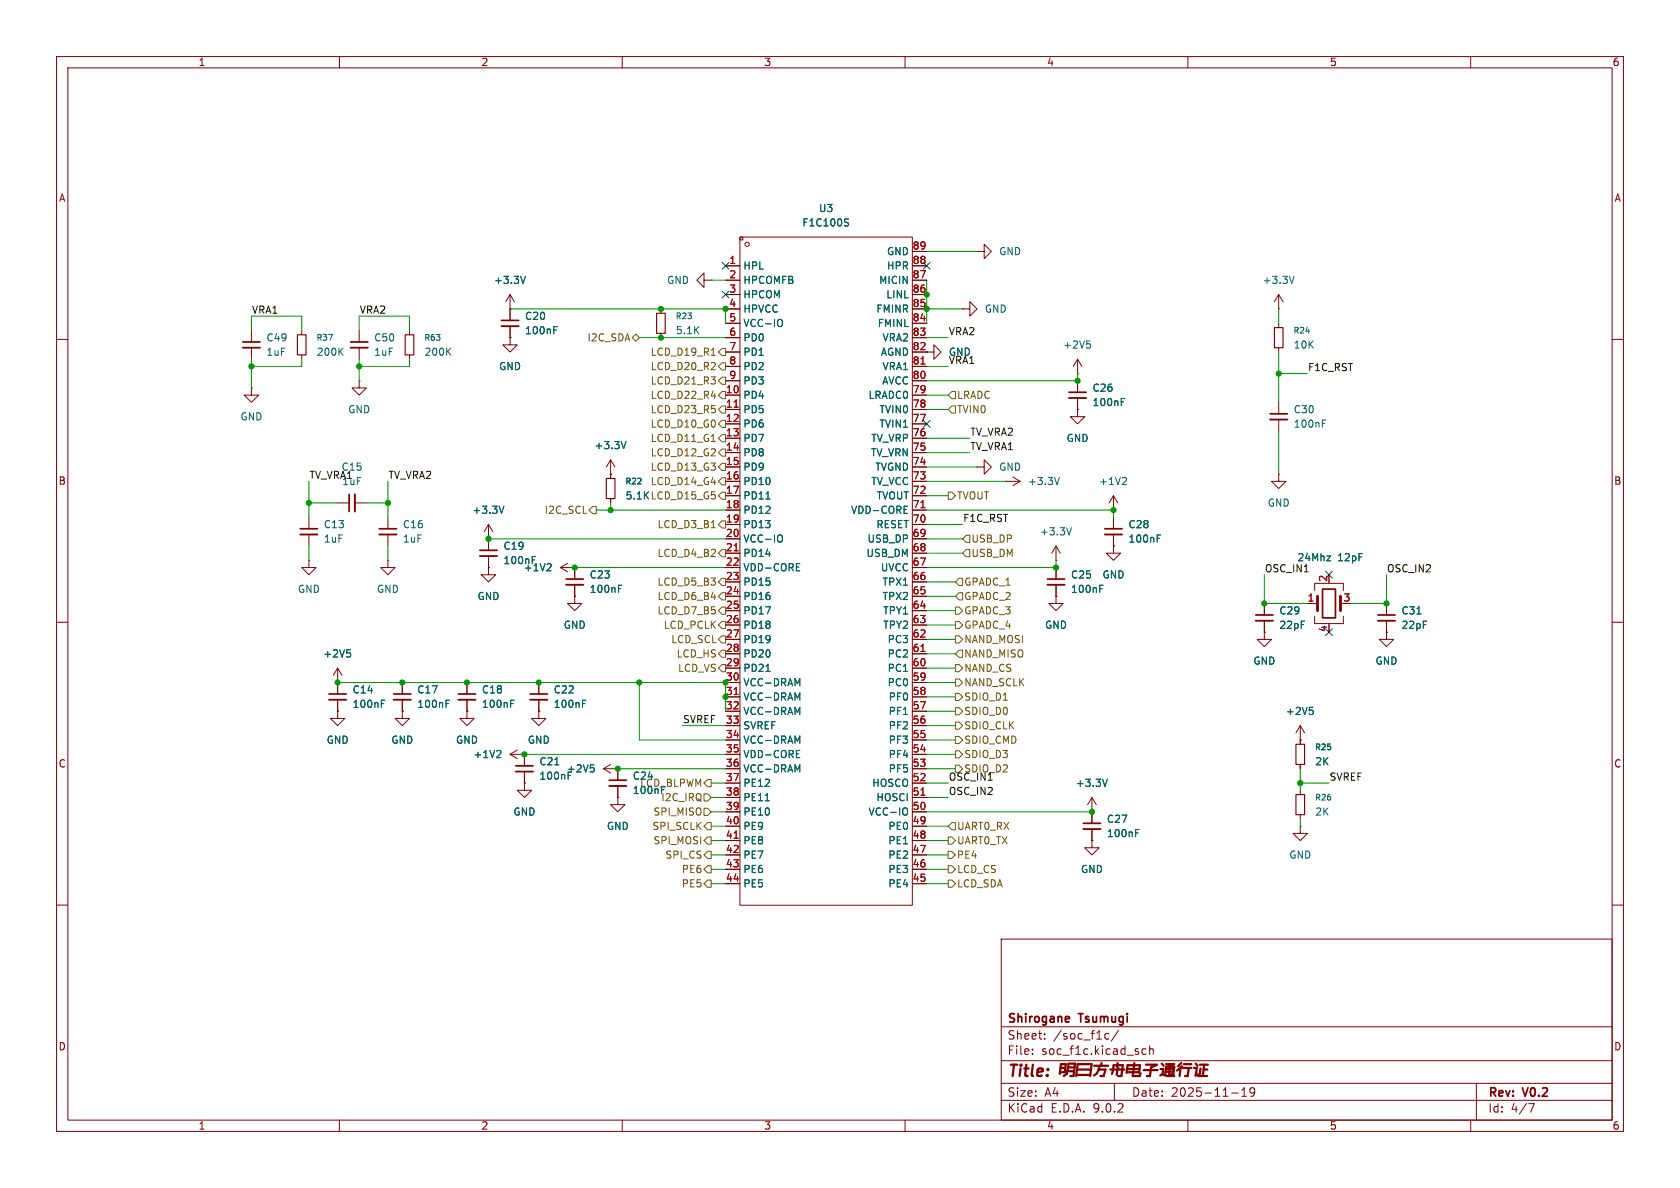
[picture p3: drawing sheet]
<svg xmlns="http://www.w3.org/2000/svg" width="297mm" height="210mm" viewBox="0 0 297 210" stroke-linecap="round" stroke-linejoin="round" font-family="sans-serif">
<g fill="none" stroke="#840000" stroke-width=".18">
<path d="M10 10h277v190h-277zM12 12h273v186h-273zM60 10v2M110 10v2M160 10v2M210 10v2M260 10v2M44.4 58.4v2.1M53.3 58.4v.8M90.2 59.7v1.3h1.2l-1.2 1.2-1.3-1.2h1.3M90.2 59.7h.1M90.2 54.6h.1"/>
<path d="M90.2 52.1v4.5M90.2 57.7v2M90.2 52.1l-.8 1.2M90.2 52.1l.7 1.2M116.8 54.6v.8M116.8 58.9v.8M170.2 54.6h1.2v-1.3l1.3 1.3-1.3 1.3v-1.3M170.2 54.6h.1M172.7 44.5h1.3v-1.3l1.3 1.3-1.3 1.2v-1.2M172.7 44.5h.1M226.1 54.6h.1M226.1 52.1v2.5"/>
<path d="M226.1 57.2v.7M226.1 52.1l-.8 1.2M226.1 52.1l.7 1.2M10 60h2M44.4 68.6v1.3h1.3l-1.3 1.2-1.2-1.2h1.2M44.4 68.6h.1M44.4 61.5v2M53.3 62.7v.8M63.5 67.3v1.3h1.3l-1.3 1.3-1.3-1.3h1.3M63.5 67.3h.1M163.8 62.2h1.3v-1.2l1.3 1.2-1.3 1.3v-1.3M163.8 62.2h.1"/>
<path d="M190.5 66h.1M190.5 63.5l.8 1.3M190.5 63.5l-.8 1.3M190.5 63.5v2.5M190.5 67.3v2M190.5 70.4v2M226.1 61.5v.7M285 60h2M59.7 88.9h2M62.7 88.9h2.1M68.6 99.1v1.2h1.2l-1.2 1.3-1.3-1.3h1.3M68.6 99.1h.1"/>
<path d="M107.9 83.8h.1M107.9 81.3l-.7 1.3M107.9 81.3l.8 1.3M107.9 81.3v2.5M172.7 82.6h1.3v-1.3l1.3 1.3-1.3 1.2v-1.2M172.7 82.6h.1M10 110h2M245.1 111.8v1.2h1.3l-1.3 1.3-1.3-1.3h1.3M245.1 111.8h.1M285 110h2M229.9 130.8h.1M229.9 128.3l-.8 1.2"/>
<path d="M229.9 128.3l.7 1.2M229.9 128.3v3.3M229.9 135.1v.8M229.9 139.7v.8M229.9 144v.8M10 160h2M177 166h108v32h-108zM285 160h2M60 198v2M110 198v2M160 198v2M177 194.5h108"/>
<path d="M177 191.5h108M177 187.5h108M177 181.5h108M182.5 186.3v.1M182.5 185.5v.1M184.7 183.6v.1M184.7 182.8v.1M195.3 183.4l.3 .3 .4-.1M196 182.8l-.4-.1-.3 .3M197 191.5v3M197.7 182.1l-1.2 2M202.6 185.5l-.4-.1-.3 .3v.4l.1 .2h.6"/>
<path d="M203.2 185.5l.3-.1 .3 .1 .1 .9M203.2 184.9v1.5M210 198v2M217.7 193.2h1.2M219.5 193.8h.9M219.5 192.7l.5-.4v1.5M221.8 192.9l-.3 .3h-.3l-.2-.3 .1-.5 .4-.1 .2 .1a.99 .99 0 0 1-.3 1.4h-.3M260 198v2M261 191.5v6.5M270.2 195.1h1l-.6 1.5"/>
</g>
<g fill="none" stroke="#840000" stroke-width=".4">
<path d="M187.4 189.5h.8l.2-1.4h-.8l-.3 1.7M187.5 188.8h.8M188.6 189.4h1.3M188.8 188.7h1.2M188.9 188.1l-.3 1.7-.5 .4M188.9 188h1.2l-.3 2.2h-.6M190.3 190.2l.2-2.1h2.5l-.3 2.1M190.3 190h2.5M190.4 189.1h2.5M193.4 188.4h2.5M194.2 189.1h1.2l-.3 1.1h-.6M194.4 188.4l-.5 1.3-.5 .4"/>
<path d="M194.7 187.9v.5M196.3 189.1h2.5M196.6 189.8l.3-1.5h1.6l-.2 1.9h-.6M197.4 188.5l.4 .4M197.5 189.3l-.1 .7M197.6 187.9l-.1 .4M199.2 189.6l.1-1.3h2.2l-.1 1.3M199.2 189.5h2.2M199.3 189h2.2M200.5 187.9l-.2 2.3h1.2l.1-.5M202.2 189.2h2.5M202.6 188.2h1.9l-1 .5-.2 1.5h-.6"/>
<path d="M205.2 189h.4l-.1 .8-.4 .3M205.4 188l.3 .4M205.4 189.9l.9 .3h1.3M206 189.9l.2-1.3h1.4l-.2 1.3h-.4M206.1 189.4h1.3M206.1 189h1.4M206.1 188.1h1.5l-.7 .3M206.5 188.3l.7 .3M206.8 188.6l-.1 1.3M208.7 188.8l-.2 1.4M208.8 187.9l-.5 .6M208.9 188.5l-.8 .8"/>
<path d="M209.1 188.8h1.5M209.3 188.1h1.3M210.1 188.9l-.1 1.3h-.5M211.1 188.8h.5l-.2 1.3M211.4 188l.3 .4M211.8 190.2h1.6M211.8 189.9l-.5 .2M212.1 188.2h1.5M212.2 188.9l-.1 1.3M212.8 189.1h.6M212.9 188.2l-.3 2"/>
</g>
<path d="M88.6 56.6h3.1M42.9 60.5h3.1M189 69.3h3M61.7 87.4v3M188.8 179.7l.3 .3-.8 .2M189 180.6l-.2 .1" fill="none" stroke="#840000" stroke-width=".3"/>
<g fill="none" stroke="#006464" stroke-width=".18">
<path d="M92.9 48.8l-.4 1.3M97.9 58.3h.4M97.9 57.7h.6M228.8 48.8l-.4 1.3M60.1 62.1l.5 .7M60.6 61.5l-.7 .8M110.7 78l-.5 1.3M192.1 60.3h.6M192.6 60.8l.2 .2v.3l-.2 .2M198.2 71h.5M198.2 70.4h.6M231.5 125h.6"/>
<path d="M231.9 125.5l.3 .3v.3l-.3 .2"/>
</g>
<path d="M52.6 59.2h1.5v3.5h-1.5zM116.1 55.4h1.5v3.5h-1.5zM225.3 57.9h1.5v3.6h-1.5zM229.1 131.6h1.5v3.5h-1.5zM229.1 140.5h1.5v3.5h-1.5z" fill="none" stroke="#840000" stroke-width=".2"/>
<path d="M88.6 57.7h3.1M42.9 61.5h3.1M189 70.4h3M62.7 87.4v3" fill="none" stroke="#840000" stroke-width=".33"/>
<path d="M130.8 41.9h.5v.5h-.5z" fill="#ffffc2"/>
<g fill="none" stroke="#840000" stroke-width=".18">
<path d="M63.5 58.4v2.1M72.4 58.4v.8M90.2 59.7h.1M90.2 54.6h.1M90.2 54.6v2M90.2 57.7v2M124.5 49.5v-1.2l-1.3 1.2 1.3 1.3v-1.3h1.2M125.7 49.5h.1M128.3 47h2.5M128.3 49.5h2.5M128.3 52.1h2.5M128.3 54.6h2.5"/>
<path d="M128.3 57.2h2.5M128.3 59.7h2.5M130.8 41.9h.5v.5h-.5zM130.8 41.9h30.5v118.1h-30.5zM161.3 47h2.5M161.3 49.5h2.5M161.3 52.1h2.5M161.3 54.6h2.5M161.3 57.2h2.5M161.3 59.7h2.5M161.3 44.5h2.5M63.5 61.5v2"/>
<path d="M72.4 62.7v.8M128.3 62.2h2.5M128.3 64.8h2.5M128.3 67.3h2.5M128.3 69.9h2.5M128.3 72.4h2.5M128.3 74.9h2.5M128.3 77.5h2.5M161.3 62.2h2.5M161.3 64.8h2.5M161.3 67.3h2.5M161.3 69.9h2.5"/>
<path d="M161.3 72.4h2.5M161.3 74.9h2.5M161.3 77.5h2.5M163.8 62.2h.1M190.5 72.4v1.3h-1.3l1.3 1.2 1.3-1.2h-1.3M190.5 72.4h.1M190.5 67.3v2M190.5 70.4v2M226.1 71.1v2.1M226.1 74.2v2M54.6 99.1v1.2h1.3l-1.3 1.3-1.3-1.3h1.3M54.6 99.1h.1"/>
<path d="M54.6 91.4v2.1M54.6 94.5v2M68.6 91.4v2.1M68.6 94.5v2M86.4 95.3h.1M86.4 92.7v4.6M86.4 98.3v2M86.4 92.7l-.8 1.3M86.4 92.7l.7 1.3M100.3 99.6l-1.2 .7M107.9 83.8h.1M107.9 83.8v.8"/>
<path d="M107.9 88.1v.8M128.3 80h2.5M128.3 82.6h2.5M128.3 85.1h2.5M128.3 87.6h2.5M128.3 90.2h2.5M128.3 92.7h2.5M128.3 95.3h2.5M128.3 97.8h2.5M161.3 80h2.5M161.3 82.6h2.5M161.3 85.1h2.5"/>
<path d="M161.3 87.6h2.5M161.3 90.2h2.5M161.3 92.7h2.5M161.3 95.3h2.5M161.3 97.8h2.5M177.8 85.1h.1M177.8 85.1h2.5M179.1 84.3l1.2 .8M180.3 85.1l-1.2 .8M186.7 99.1h.1M186.7 96.5l-.8 1.3M186.7 96.5l.8 1.3"/>
<path d="M186.7 96.5v2.6M196.8 90.2h.1M196.8 96.5v1.3h1.3l-1.3 1.3-1.2-1.3h1.2M196.8 96.5h.1M196.8 87.6v2.6M196.8 91.4v2.1M196.8 94.5v2M196.8 87.6l-.7 1.3M196.8 87.6l.8 1.3M226.1 83.8v1.3h1.2l-1.2 1.3-1.3-1.3h1.3M226.1 83.8h.1M59.7 118.1v4.6"/>
<path d="M59.7 118.1l-.8 1.3M59.7 118.1l.8 1.3M86.4 100.3v1.3h1.2l-1.2 1.3-1.3-1.3h1.3M86.4 100.3h.1M99.1 100.3h2.5M99.1 100.3l1.2 .8M101.6 105.4v1.3h1.3l-1.3 1.3-1.3-1.3h1.3M101.6 105.4h.1M101.6 100.3h.1M101.6 100.3v2.1M101.6 103.4v2M128.3 100.3h2.5"/>
<path d="M128.3 102.9h2.5M128.3 105.4h2.5M128.3 108h2.5M128.3 110.5h2.5M128.3 113h2.5M128.3 115.6h2.5M128.3 118.1h2.5M161.3 100.3h2.5M161.3 102.9h2.5M161.3 105.4h2.5M161.3 108h2.5M161.3 110.5h2.5"/>
<path d="M161.3 113h2.5M161.3 115.6h2.5M161.3 118.1h2.5M186.7 105.4v1.3h1.3l-1.3 1.3-1.3-1.3h1.3M186.7 105.4h.1M186.7 100.3v2.1M186.7 103.4v2M223.5 111.8v1.2h1.3l-1.3 1.3-1.3-1.3h1.3M223.5 111.8h.1M223.5 106.7v2M223.5 109.7v2.1M231.1 106.7h1.8"/>
<path d="M232.4 104.4v-1.3h5.1v1.3M232.4 109v1.2h5.1v-1.2M234.9 110.2v.3M245.1 111.8h.1M245.1 106.7v2M245.1 109.7v2.1M59.7 125.7v1.3h1.3l-1.3 1.3-1.3-1.3h1.3M59.7 125.7h.1M59.7 120.7h.1M59.7 123.7v2M71.1 125.7v1.3h1.3l-1.3 1.3-1.3-1.3h1.3M71.1 125.7h.1"/>
<path d="M71.1 120.7v2M71.1 123.7v2M82.5 125.7v1.3h1.3l-1.3 1.3-1.2-1.3h1.2M82.5 125.7h.1M82.5 120.7v2M82.5 123.7v2M90.2 133.4h2.5M90.2 133.4l1.2 .7M91.4 132.6l-1.2 .8M92.7 133.4h.1M92.7 138.4v1.3h1.3l-1.3 1.3-1.3-1.3h1.3M92.7 138.4h.1"/>
<path d="M92.7 133.4v2M92.7 136.4v2M95.2 125.7v1.3h1.3l-1.3 1.3-1.2-1.3h1.2M95.2 125.7h.1M95.2 120.7v2M95.2 123.7v2M106.7 135.9h2.5M106.7 135.9l1.2 .8M107.9 135.1l-1.2 .8M109.2 135.9h.1M109.2 135.9v2M109.2 138.9v2.1"/>
<path d="M128.3 120.7h2.5M128.3 123.2h2.5M128.3 125.7h2.5M128.3 128.3h2.5M128.3 130.8h2.5M128.3 133.4h2.5M128.3 135.9h2.5M128.3 138.4h2.5M161.3 120.7h2.5M161.3 123.2h2.5M161.3 125.7h2.5M161.3 128.3h2.5"/>
<path d="M161.3 130.8h2.5M161.3 133.4h2.5M161.3 135.9h2.5M161.3 138.4h2.5M229.9 130.8h.1M229.9 130.8v.8M229.9 135.1v.8M109.2 141v1.2h1.3l-1.3 1.3-1.3-1.3h1.3M109.2 141h.1M128.3 141h2.5M128.3 143.5h2.5M128.3 146.1h2.5"/>
<path d="M128.3 148.6h2.5M128.3 151.1h2.5M128.3 153.7h2.5M128.3 156.2h2.5M161.3 141h2.5M161.3 143.5h2.5M161.3 146.1h2.5M161.3 148.6h2.5M161.3 151.1h2.5M161.3 153.7h2.5M161.3 156.2h2.5M193 148.6v1.3h1.3l-1.3 1.2-1.2-1.2h1.2"/>
<path d="M193 148.6h.1M193 143.5h.1M193 141v4.5M193 146.6v2M193 141l-.7 1.2M193 141l.8 1.2M229.9 146.1v1.2h1.2l-1.2 1.3-1.3-1.3h1.3M229.9 146.1h.1"/>
<circle cx="132.1" cy="43.2" r=".38"/>
</g>
<g fill="none" stroke="#006464" stroke-width=".18">
<path d="M149.5 39.3l.4 .1 .1 .3-.2 .2h-.3M149.5 38.7h.5M92.9 48.8l-.4 1.3M97.9 58.3h.4M97.9 57.7h.6M138 56.5h.1a.81 .81 0 0 1-.1 1.2M79.2 62.1l.5 .7M79.7 61.5l-.7 .8M110.7 78l-.5 1.3M198.2 71h.5M198.2 70.4h.6M233.8 74.9h.4"/>
<path d="M233.8 74.2h.6M89.1 89.5l-.4 1.2M94.1 99h.4M94.1 98.4h.6M97.2 99.6l.2 .3v.3l-.7 .7h.7M135.4 88.2h.7M138 94.6h.1a.81 .81 0 0 1-.1 1.2M140.8 99.6h.6M159.8 90.7h.6M159.8 89.5h.6M187.3 84.4l-.4 1.3M189.4 93.3l-.4 1.3"/>
<path d="M198.9 84.4l.2 .2v.3l-.7 .8h.7M204.6 95.2h.4M204.6 94.6h.6M234.6 98.3h.6l-.6 .8h.6M61.3 114.9h.6M61.7 115.4l.3 .2v.3l-.3 .2M109.3 104.1h.5M109.3 103.5h.6M135.4 118.7h.7M140.8 100.9h.6M194.4 104.1h.4M194.4 103.5h.6"/>
<path d="M250.5 108.5h.7M67.4 124.4h.4M67.4 123.8h.6M78.9 124.4h.4M78.9 123.8h.6M88.3 132.7l.2 .2v.3l-.7 .7h.7M90.3 124.4h.4M90.3 123.8h.6M98.1 135.2h.7M103 124.4h.4M103 123.8h.6M104.4 135.2h.6"/>
<path d="M104.8 135.7l.3 .2v.3l-.3 .3M140.8 133.9h.6M140.8 132.7h.6M141 120.9l.4-.9v1.2M141 123.4l.4-.9v1.3M141 125.9l.4-.9v1.3M141 131l.4-.9v1.3M141 136.1l.4-.9v1.3M195.8 137.7l-.5 1.3M231.5 125h.6M231.9 125.5l.3 .3v.3l-.3 .2M135.3 141.5h.7"/>
<path d="M160.1 142.8l.2 .1a.81 .81 0 0 1-.2 1.2M200.8 147.2h.4M200.8 146.6h.6"/>
</g>
<path d="M129.8 72h.7M162.8 64.4h.7M129.8 97.4h.7M162.8 89.8h.7M162.8 115.2h.7M129.8 122.8h.7M129.8 148.2h.7M162.8 140.6h.7" fill="none" stroke="#a90000" stroke-width=".18"/>
<g fill="none" stroke="#840000" stroke-width=".3">
<path d="M62 60.5h3M224.5 73.2h3.1M53.1 93.5h3M67.1 93.5h3M84.8 97.3h3.1M195.3 93.5h3.1M100.1 102.4h3M185.2 102.4h3M222 108.7h3M233.8 104.1h2.3v5.1h-2.3zM243.6 108.7h3M58.2 122.7h3"/>
<path d="M69.6 122.7h3M81 122.7h3.1M91.2 135.4h3M93.7 122.7h3.1M107.7 137.9h3M191.5 145.5h3.1"/>
</g>
<g fill="none" stroke="#840000" stroke-width=".33">
<path d="M62 61.5h3M224.5 74.2h3.1M53.1 94.5h3M67.1 94.5h3M84.8 98.3h3.1M195.3 94.5h3.1M100.1 103.4h3M185.2 103.4h3M222 109.7h3M243.6 109.7h3M58.2 123.7h3M69.6 123.7h3"/>
<path d="M81 123.7h3.1M91.2 136.4h3M93.7 123.7h3.1M107.7 138.9h3M191.5 146.6h3.1"/>
</g>
<path d="M71.6 59.2h1.6v3.5h-1.6zM107.2 84.6h1.5v3.5h-1.5z" fill="none" stroke="#840000" stroke-width=".2"/>
<path d="M232.9 105.4v2.6M237 105.4v2.6" fill="none" stroke="#840000" stroke-width=".51"/>
<g fill="none" stroke="#725600" stroke-width=".18">
<path d="M111.8 59.7l.6-.6 .6 .6-.6 .6zM125.7 78h.8M125.7 70h.8M125.7 62.8h.8M127.6 79.4h.7v1.2h-.7l-.6-.6zM127.6 76.8h.7v1.3h-.7l-.6-.6zM127.6 74.3h.7v1.3h-.7l-.6-.7zM127.6 66.7h.7v1.2h-.7l-.6-.6zM127.6 69.2h.7v1.3h-.7l-.6-.6zM127.6 71.8h.7v1.2h-.7l-.6-.6zM127.6 64.1h.7v1.3h-.7l-.6-.6zM127.6 61.6h.7v1.3h-.7l-.6-.7z"/>
<path d="M168.3 71.8h.6v1.2h-.6l-.7-.6zM168.3 69.2h.6v1.3h-.6l-.7-.6zM104.8 89.5h.6v1.3h-.6l-.7-.6zM125.7 93.3h.8M127.6 92.1h.7v1.2h-.7l-.6-.6zM127.6 97.2h.7v1.2h-.7l-.6-.6zM127.6 81.9h.7v1.3h-.7l-.6-.6zM127.6 84.5h.7v1.2h-.7l-.6-.6zM127.6 87h.7v1.3h-.7l-.6-.7zM167.6 87h.7l.6 .6-.6 .7h-.7zM170.8 94.6h.6v1.3h-.6l-.6-.6zM170.8 97.2h.6v1.2h-.6l-.6-.6z"/>
<path d="M127.6 117.5h.7v1.2h-.7l-.6-.6zM127.6 109.9h.7v1.2h-.7l-.6-.6zM127.6 104.8h.7v1.2h-.7l-.6-.6zM127.6 107.3h.7v1.3h-.7l-.6-.6zM127.6 102.2h.7v1.3h-.7l-.6-.6zM127.6 114.9h.7v1.3h-.7l-.6-.6zM127.6 112.4h.7v1.3h-.7l-.6-.7zM168.9 112.4h.6l.7 .6-.7 .7h-.6zM168.9 107.3h.6l.7 .7-.7 .6h-.6zM168.9 109.9h.6l.7 .6-.7 .6h-.6zM168.9 117.5h.6l.7 .6-.7 .6h-.6zM169.5 104.8h.7v1.2h-.7l-.6-.6z"/>
<path d="M169.5 102.2h.7v1.3h-.7l-.6-.6zM169.5 114.9h.7v1.3h-.7l-.6-.6zM125.1 137.8h.6v1.3h-.6l-.6-.7zM168.9 125.1h.6l.7 .6-.7 .7h-.6zM168.9 130.2h.6l.7 .6-.7 .6h-.6zM168.9 135.3h.6l.7 .6-.7 .6h-.6zM168.9 132.7h.6l.7 .7-.7 .6h-.6zM168.9 120h.6l.7 .7-.7 .6h-.6zM168.9 122.6h.6l.7 .6-.7 .6h-.6zM168.9 127.6h.6l.7 .7-.7 .6h-.6zM124.5 142.9h.6l.6 .6-.6 .6h-.6zM124.5 140.3h.6l.6 .7-.6 .6h-.6z"/>
<path d="M125.1 155.6h.6v1.2h-.6l-.6-.6zM125.1 150.5h.6v1.3h-.6l-.6-.7zM125.1 153h.6v1.3h-.6l-.6-.6zM125.1 145.4h.6v1.3h-.6l-.6-.6zM125.1 148h.6v1.2h-.6l-.6-.6zM167.6 150.5h.6l.7 .6-.7 .7h-.6zM167.6 148h.7l.6 .6-.6 .6h-.7zM167.6 153h.7l.6 .7-.6 .6h-.7zM167.6 155.6h.7l.6 .6-.6 .6h-.7zM168.3 145.4h.6v1.3h-.6l-.7-.6z"/>
</g>
<g fill="none" stroke="#009600" stroke-width=".18">
<path d="M44.4 58.4v-2.5h8.9v2.5M63.5 58.4v-2.5h8.9v2.5M90.2 54.6h38.1v2.6M113 59.7h15.3M125.7 49.5h2.6M163.8 54.6h6.4M163.8 59.7h3.8M163.8 49.5v7.7M163.8 44.5h8.9M226.1 54.6v2.6M44.4 63.5v5.1M53.3 63.5v1.3h-8.9"/>
<path d="M63.5 63.5v3.8M72.4 63.5v1.3h-8.9M163.8 69.9h3.8M163.8 64.8h3.8M163.8 77.5h7.6M163.8 72.4h3.8M190.5 66v1.3h-26.7M226.1 62.2v8.9M226.1 76.2v7.6M226.1 66h5M54.6 85.1v6.3M54.6 96.5v2.6"/>
<path d="M54.6 88.9h5.1M64.8 88.9h3.8M68.6 85.1v6.3M68.6 96.5v2.6M86.4 95.3h41.9M105.4 90.2h22.9M107.9 88.9v1.3M163.8 95.3h6.4M163.8 90.2h33v1.2M163.8 87.6h3.8M163.8 92.7h6.4M163.8 80h7.6"/>
<path d="M163.8 82.6h8.9M163.8 97.8h6.4M163.8 85.1h14M186.7 99.1v1.2h-22.9M101.6 100.3h26.7M163.8 105.4h5.1M163.8 108h5.1M163.8 113h5.1M163.8 110.5h5.1M163.8 115.6h5.1M163.8 118.1h5.1M163.8 102.9h5.1"/>
<path d="M223.5 101.6v5.1h7.6M245.1 101.6v5.1h-6.3M59.7 120.7h68.6v5M92.7 133.4h35.6M109.2 135.9h19.1M113 120.7v10.1h15.3M120.6 128.3h7.7M125.7 138.4h2.6M163.8 120.7h5.1M163.8 138.4h3.8M163.8 130.8h5.1M163.8 133.4h5.1"/>
<path d="M163.8 128.3h5.1M163.8 135.9h5.1M163.8 125.7h5.1M163.8 123.2h5.1M229.9 135.9v3.8M229.9 138.4h5M125.7 143.5h2.6M125.7 141h2.6M125.7 156.2h2.6M125.7 153.7h2.6M125.7 151.1h2.6M125.7 146.1h2.6"/>
<path d="M125.7 148.6h2.6M163.8 143.5h29.2M163.8 141h3.8M163.8 156.2h3.8M163.8 153.7h3.8M163.8 151.1h3.8M163.8 146.1h3.8M163.8 148.6h3.8M229.9 144.8v1.3"/>
</g>
<path d="M127.7 46.4l1.2 1.2M127.7 51.5l1.2 1.2M128.9 46.4l-1.2 1.2M128.9 51.5l-1.2 1.2M163.2 46.4l1.2 1.2M164.4 46.4l-1.2 1.2M163.2 74.3l1.2 1.2M164.4 74.3l-1.2 1.2M234.3 111.2l1.3 1.2M234.3 101l1.3 1.2M235.6 111.2l-1.3 1.2M235.6 101l-1.3 1.2" fill="none" stroke="#000084" stroke-width=".18"/>
<g fill="#009600" stroke="#009600" stroke-width=".18">
<circle cx="63.5" cy="64.8" r=".46"/>
<circle cx="44.4" cy="64.8" r=".46"/>
<circle cx="54.6" cy="88.9" r=".46"/>
<circle cx="68.6" cy="88.9" r=".46"/>
<circle cx="71.1" cy="120.7" r=".46"/>
<circle cx="82.5" cy="120.7" r=".46"/>
<circle cx="59.7" cy="120.7" r=".46"/>
<circle cx="109.2" cy="135.9" r=".46"/>
<circle cx="92.7" cy="133.4" r=".46"/>
<circle cx="116.8" cy="54.6" r=".46"/>
<circle cx="116.8" cy="59.7" r=".46"/>
<circle cx="113" cy="120.7" r=".46"/>
<circle cx="101.6" cy="100.3" r=".46"/>
<circle cx="95.2" cy="120.7" r=".46"/>
<circle cx="107.9" cy="90.2" r=".46"/>
<circle cx="86.4" cy="95.3" r=".46"/>
<circle cx="190.5" cy="67.3" r=".46"/>
<circle cx="226.1" cy="66" r=".46"/>
<circle cx="196.8" cy="90.2" r=".46"/>
<circle cx="223.5" cy="106.7" r=".46"/>
<circle cx="186.7" cy="100.3" r=".46"/>
<circle cx="229.9" cy="138.4" r=".46"/>
<circle cx="193" cy="143.5" r=".46"/>
<circle cx="245.1" cy="106.7" r=".46"/>
<circle cx="128.3" cy="54.6" r=".46"/>
<circle cx="163.8" cy="54.6" r=".46"/>
<circle cx="163.8" cy="52.1" r=".46"/>
<circle cx="128.3" cy="120.7" r=".46"/>
<circle cx="128.3" cy="123.2" r=".46"/>
</g>
<text font-size="2.8" fill="#840000" x="178" y="190.9">Title:</text>
<g font-size="2.1" fill="#840000">
<text x="178" y="184">Sheet:</text>
<text x="178" y="181.2">Shirogane</text>
<text x="186.2" y="184">/soc_f1c/</text>
<text x="190.9" y="181.2">Tsumugi</text>
<text x="178" y="186.7">File:</text>
<text x="184.1" y="186.7">soc_f1c.kicad_sch</text>
<text x="178" y="196.9">KiCad</text>
<text x="178" y="194.1">Size:</text>
<text x="184.7" y="194.1">A4</text>
<text x="185.7" y="196.9">E.D.A.</text>
<text x="193.3" y="196.9">9.0.2</text>
<text x="200" y="194.1">Date:</text>
<text x="207" y="194.1">2025-11-19</text>
<text x="263" y="194.3">Rev:</text>
<text x="263" y="196.9">Id:</text>
<text x="267.1" y="196.9">4/7</text>
<text x="269.4" y="194.3">V0.2</text>
</g>
<g font-size="1.8" fill="#840000">
<text x="35" y="11.9">1</text>
<text x="85" y="11.9">2</text>
<text x="135" y="11.9">3</text>
<text x="185" y="11.9">4</text>
<text x="235" y="11.9">5</text>
<text x="285" y="11.9">6</text>
<text x="10.3" y="35.9">A</text>
<text x="285.3" y="35.9">A</text>
<text x="10.3" y="85.9">B</text>
<text x="285.3" y="85.9">B</text>
<text x="10.3" y="135.9">C</text>
<text x="285.3" y="135.9">C</text>
<text x="10.3" y="185.9">D</text>
<text x="285.3" y="185.9">D</text>
<text x="35" y="199.9">1</text>
<text x="85" y="199.9">2</text>
<text x="135" y="199.9">3</text>
<text x="185" y="199.9">4</text>
<text x="235" y="199.9">5</text>
<text x="285" y="199.9">6</text>
</g>
<g font-size="1.8" fill="#006464">
<text x="141.7" y="40.2">F1C100S</text>
<text x="144.7" y="37.7">U3</text>
<text x="131.3" y="47.9">HPL</text>
<text x="156.7" y="45.3">GND</text>
<text x="156.7" y="47.9">HPR</text>
<text x="176.5" y="45.3">GND</text>
<text x="87.2" y="50.4">+3.3V</text>
<text x="117.8" y="50.4">GND</text>
<text x="131.3" y="50.4">HPCOMFB</text>
<text x="131.3" y="52.9">HPCOM</text>
<text x="155.3" y="50.4">MICIN</text>
<text x="156.6" y="52.9">LINL</text>
<text x="223.1" y="50.4">+3.3V</text>
<text x="92.7" y="59.3">100nF</text>
<text x="92.7" y="56.7">C20</text>
<text x="119.4" y="59.3">5.1K</text>
<text x="131.3" y="55.5">HPVCC</text>
<text x="131.3" y="58">VCC-IO</text>
<text x="154.8" y="55.5">FMINR</text>
<text x="155.1" y="58">FMINL</text>
<text x="174" y="55.5">GND</text>
<text x="47" y="63.1">1uF</text>
<text x="47" y="60.6">C49</text>
<text x="55.9" y="63.1">200K</text>
<text x="66" y="63.1">1uF</text>
<text x="66" y="60.6">C50</text>
<text x="74.9" y="63.1">200K</text>
<text x="88.1" y="65.6">GND</text>
<text x="131.3" y="60.6">PD0</text>
<text x="131.3" y="63.1">PD1</text>
<text x="131.3" y="65.6">PD2</text>
<text x="155.6" y="63.1">AGND</text>
<text x="155.9" y="60.6">VRA2</text>
<text x="155.9" y="65.6">VRA1</text>
<text x="167.6" y="63.1">GND</text>
<text x="187.9" y="61.8">+2V5</text>
<text x="228.6" y="61.8">10K</text>
<text x="131.3" y="68.2">PD3</text>
<text x="131.3" y="70.7">PD4</text>
<text x="153.4" y="70.7">LRADC0</text>
<text x="155.9" y="68.2">AVCC</text>
<text x="193" y="72">100nF</text>
<text x="193" y="69.4">C26</text>
<text x="42.4" y="74.5">GND</text>
<text x="61.5" y="73.3">GND</text>
<text x="131.3" y="73.3">PD5</text>
<text x="131.3" y="75.8">PD6</text>
<text x="155.4" y="73.3">TVIN0</text>
<text x="155.4" y="75.8">TVIN1</text>
<text x="228.6" y="75.8">100nF</text>
<text x="228.6" y="73.3">C30</text>
<text x="105" y="79.6">+3.3V</text>
<text x="131.3" y="78.3">PD7</text>
<text x="131.3" y="80.9">PD8</text>
<text x="131.3" y="83.4">PD9</text>
<text x="153.9" y="80.9">TV_VRN</text>
<text x="153.9" y="78.3">TV_VRP</text>
<text x="154.7" y="83.4">TVGND</text>
<text x="176.5" y="83.4">GND</text>
<text x="188.5" y="78.3">GND</text>
<text x="110.5" y="88.5">5.1K</text>
<text x="131.3" y="86">PD10</text>
<text x="131.3" y="88.5">PD11</text>
<text x="153.9" y="86">TV_VCC</text>
<text x="154.9" y="88.5">TVOUT</text>
<text x="181.6" y="86">+3.3V</text>
<text x="194.2" y="86">+1V2</text>
<text x="224" y="89.8">GND</text>
<text x="57.2" y="93.6">C13</text>
<text x="71.1" y="93.6">C16</text>
<text x="83.4" y="91">+3.3V</text>
<text x="131.3" y="91">PD12</text>
<text x="131.3" y="93.6">PD13</text>
<text x="150.4" y="91">VDD-CORE</text>
<text x="154.8" y="93.6">RESET</text>
<text x="183.7" y="94.8">+3.3V</text>
<text x="199.4" y="93.6">C28</text>
<text x="57.2" y="96.1">1uF</text>
<text x="71.1" y="96.1">1uF</text>
<text x="88.9" y="99.9">100nF</text>
<text x="88.9" y="97.4">C19</text>
<text x="92.5" y="101.2">+1V2</text>
<text x="131.3" y="96.1">VCC-IO</text>
<text x="131.3" y="98.7">PD14</text>
<text x="131.3" y="101.2">VDD-CORE</text>
<text x="153.1" y="98.7">USB_DM</text>
<text x="153.3" y="96.1">USB_DP</text>
<text x="155.6" y="101.2">UVCC</text>
<text x="199.4" y="96.1">100nF</text>
<text x="229.3" y="99.4">24Mhz</text>
<text x="236.5" y="99.4">12pF</text>
<text x="52.6" y="105">GND</text>
<text x="66.5" y="105">GND</text>
<text x="84.3" y="106.3">GND</text>
<text x="104.1" y="105">100nF</text>
<text x="104.1" y="102.5">C23</text>
<text x="131.3" y="103.7">PD15</text>
<text x="131.3" y="106.3">PD16</text>
<text x="155.9" y="103.7">TPX1</text>
<text x="155.9" y="106.3">TPX2</text>
<text x="189.2" y="105">100nF</text>
<text x="189.2" y="102.5">C25</text>
<text x="194.8" y="102.5">GND</text>
<text x="99.6" y="111.4">GND</text>
<text x="131.3" y="108.8">PD17</text>
<text x="131.3" y="111.4">PD18</text>
<text x="131.3" y="113.9">PD19</text>
<text x="156" y="108.8">TPY1</text>
<text x="156" y="111.4">TPY2</text>
<text x="156.8" y="113.9">PC3</text>
<text x="184.7" y="111.4">GND</text>
<text x="226.1" y="108.8">C29</text>
<text x="226.1" y="111.4">22pF</text>
<text x="247.7" y="108.8">C31</text>
<text x="247.7" y="111.4">22pF</text>
<text x="57" y="116.4">+2V5</text>
<text x="131.3" y="116.4">PD20</text>
<text x="131.3" y="119">PD21</text>
<text x="156.8" y="116.4">PC2</text>
<text x="156.8" y="119">PC1</text>
<text x="221.5" y="117.7">GND</text>
<text x="243.1" y="117.7">GND</text>
<text x="62.2" y="125.3">100nF</text>
<text x="62.2" y="122.8">C14</text>
<text x="73.7" y="125.3">100nF</text>
<text x="73.7" y="122.8">C17</text>
<text x="85.1" y="125.3">100nF</text>
<text x="85.1" y="122.8">C18</text>
<text x="97.8" y="125.3">100nF</text>
<text x="97.8" y="122.8">C22</text>
<text x="131.3" y="121.5">VCC-DRAM</text>
<text x="131.3" y="124.1">VCC-DRAM</text>
<text x="156.8" y="121.5">PC0</text>
<text x="157" y="124.1">PF0</text>
<text x="57.7" y="131.7">GND</text>
<text x="69.1" y="131.7">GND</text>
<text x="80.5" y="131.7">GND</text>
<text x="93.2" y="131.7">GND</text>
<text x="131.3" y="126.6">VCC-DRAM</text>
<text x="131.3" y="129.1">SVREF</text>
<text x="131.3" y="131.7">VCC-DRAM</text>
<text x="157" y="126.6">PF1</text>
<text x="157" y="129.1">PF2</text>
<text x="157" y="131.7">PF3</text>
<text x="227.2" y="126.6">+2V5</text>
<text x="83.6" y="134.2">+1V2</text>
<text x="95.3" y="135.5">C21</text>
<text x="100.1" y="136.8">+2V5</text>
<text x="131.3" y="134.2">VDD-CORE</text>
<text x="131.3" y="136.8">VCC-DRAM</text>
<text x="157" y="134.2">PF4</text>
<text x="157" y="136.8">PF5</text>
<text x="232.4" y="135.5">2K</text>
<text x="95.3" y="138">100nF</text>
<text x="111.8" y="140.6">100nF</text>
<text x="111.8" y="138">C24</text>
<text x="113.1" y="139.3">LCD_BLPWM</text>
<text x="131.3" y="139.3">PE12</text>
<text x="131.3" y="141.8">PE11</text>
<text x="154.1" y="139.3">HOSCO</text>
<text x="154.8" y="141.8">HOSCI</text>
<text x="190.1" y="139.3">+3.3V</text>
<text x="90.7" y="144.4">GND</text>
<text x="107.2" y="146.9">GND</text>
<text x="131.3" y="144.4">PE10</text>
<text x="131.3" y="146.9">PE9</text>
<text x="131.3" y="149.5">PE8</text>
<text x="153.4" y="144.4">VCC-IO</text>
<text x="157" y="146.9">PE0</text>
<text x="157" y="149.5">PE1</text>
<text x="195.6" y="148.2">100nF</text>
<text x="195.6" y="145.6">C27</text>
<text x="232.4" y="144.4">2K</text>
<text x="131.3" y="152">PE7</text>
<text x="131.3" y="154.5">PE6</text>
<text x="157" y="152">PE2</text>
<text x="157" y="154.5">PE3</text>
<text x="191" y="154.5">GND</text>
<text x="227.8" y="152">GND</text>
<text x="131.3" y="157.1">PE5</text>
<text x="157" y="157.1">PE4</text>
</g>
<g font-size="1.8" fill="#a90000">
<text x="128.8" y="46.7">1</text>
<text x="161.2" y="44.2">89</text>
<text x="161.2" y="46.7">88</text>
<text x="128.8" y="49.3">2</text>
<text x="128.8" y="51.8">3</text>
<text x="161.2" y="49.3">87</text>
<text x="161.2" y="51.8">86</text>
<text x="128.8" y="54.4">4</text>
<text x="128.8" y="56.9">5</text>
<text x="128.8" y="59.4">6</text>
<text x="161.2" y="54.4">85</text>
<text x="161.2" y="56.9">84</text>
<text x="161.2" y="59.4">83</text>
<text x="128.8" y="62">7</text>
<text x="128.8" y="64.5">8</text>
<text x="161.2" y="62">82</text>
<text x="161.2" y="64.5">81</text>
<text x="128.2" y="69.6">10</text>
<text x="128.8" y="67.1">9</text>
<text x="161.2" y="67.1">80</text>
<text x="161.2" y="69.6">79</text>
<text x="128.2" y="72.1">11</text>
<text x="128.2" y="74.7">12</text>
<text x="128.2" y="77.2">13</text>
<text x="161.2" y="72.1">78</text>
<text x="161.2" y="74.7">77</text>
<text x="161.2" y="77.2">76</text>
<text x="128.2" y="79.8">14</text>
<text x="128.2" y="82.3">15</text>
<text x="161.2" y="79.8">75</text>
<text x="161.2" y="82.3">74</text>
<text x="128.2" y="84.8">16</text>
<text x="128.2" y="87.4">17</text>
<text x="128.2" y="89.9">18</text>
<text x="161.2" y="84.8">73</text>
<text x="161.2" y="87.4">72</text>
<text x="161.2" y="89.9">71</text>
<text x="128.2" y="92.5">19</text>
<text x="128.2" y="95">20</text>
<text x="161.2" y="92.5">70</text>
<text x="161.2" y="95">69</text>
<text x="128.2" y="97.5">21</text>
<text x="128.2" y="100.1">22</text>
<text x="161.2" y="97.5">68</text>
<text x="161.2" y="100.1">67</text>
<text x="128.2" y="102.6">23</text>
<text x="128.2" y="105.2">24</text>
<text x="128.2" y="107.7">25</text>
<text x="161.2" y="102.6">66</text>
<text x="161.2" y="105.2">65</text>
<text x="161.2" y="107.7">64</text>
<text x="231.1" y="106.4">1</text>
<text x="234.7" y="102.9" transform="rotate(-90 234.7 102.9)">2</text>
<text x="237.4" y="106.4">3</text>
<text x="128.2" y="110.2">26</text>
<text x="128.2" y="112.8">27</text>
<text x="161.2" y="110.2">63</text>
<text x="161.2" y="112.8">62</text>
<text x="234.7" y="111.8" transform="rotate(-90 234.7 111.8)">4</text>
<text x="128.2" y="115.3">28</text>
<text x="128.2" y="117.9">29</text>
<text x="161.2" y="115.3">61</text>
<text x="161.2" y="117.9">60</text>
<text x="128.2" y="120.4">30</text>
<text x="128.2" y="122.9">31</text>
<text x="128.2" y="125.5">32</text>
<text x="161.2" y="120.4">59</text>
<text x="161.2" y="122.9">58</text>
<text x="161.2" y="125.5">57</text>
<text x="128.2" y="128">33</text>
<text x="128.2" y="130.6">34</text>
<text x="161.2" y="128">56</text>
<text x="161.2" y="130.6">55</text>
<text x="128.2" y="133.1">35</text>
<text x="128.2" y="135.6">36</text>
<text x="161.2" y="133.1">54</text>
<text x="161.2" y="135.6">53</text>
<text x="128.2" y="138.2">37</text>
<text x="128.2" y="140.7">38</text>
<text x="128.2" y="143.3">39</text>
<text x="161.2" y="138.2">52</text>
<text x="161.2" y="140.7">51</text>
<text x="161.2" y="143.3">50</text>
<text x="128.2" y="145.8">40</text>
<text x="128.2" y="148.3">41</text>
<text x="161.2" y="145.8">49</text>
<text x="161.2" y="148.3">48</text>
<text x="128.2" y="150.9">42</text>
<text x="128.2" y="153.4">43</text>
<text x="128.2" y="156">44</text>
<text x="161.2" y="150.9">47</text>
<text x="161.2" y="153.4">46</text>
<text x="161.2" y="156">45</text>
</g>
<g font-size="1.8" fill="#0f0f0f">
<text x="44.4" y="55.5">VRA1</text>
<text x="63.5" y="55.5">VRA2</text>
<text x="167.6" y="59.3">VRA2</text>
<text x="167.6" y="64.4">VRA1</text>
<text x="231.1" y="65.7">F1C_RST</text>
<text x="171.4" y="77.1">TV_VRA2</text>
<text x="60.3" y="83.4">C15</text>
<text x="171.4" y="79.7">TV_VRA1</text>
<text x="54.6" y="84.7">TV_VRA1</text>
<text x="60.4" y="86">1uF</text>
<text x="68.6" y="84.7">TV_VRA2</text>
<text x="170.2" y="92.4">F1C_RST</text>
<text x="223.5" y="101.3">OSC_IN1</text>
<text x="245.1" y="101.3">OSC_IN2</text>
<text x="120.6" y="127.9">SVREF</text>
<text x="167.6" y="140.6">OSC_IN2</text>
<text x="167.6" y="138.1">OSC_IN1</text>
<text x="234.9" y="138.1">SVREF</text>
</g>
<g font-size="1.8" fill="#725600">
<text x="103.7" y="60.6">I2C_SDA</text>
<text x="114.9" y="65.6">LCD_D20_R2</text>
<text x="114.9" y="63.1">LCD_D19_R1</text>
<text x="114.9" y="68.2">LCD_D21_R3</text>
<text x="114.9" y="70.7">LCD_D22_R4</text>
<text x="169.1" y="70.7">LRADC</text>
<text x="114.9" y="75.8">LCD_D10_G0</text>
<text x="114.9" y="73.3">LCD_D23_R5</text>
<text x="169.1" y="73.3">TVIN0</text>
<text x="114.9" y="80.9">LCD_D12_G2</text>
<text x="114.9" y="78.3">LCD_D11_G1</text>
<text x="114.9" y="83.4">LCD_D13_G3</text>
<text x="110.5" y="88.5">5.1K LCD_D15_G5</text>
<text x="114.9" y="86">LCD_D14_G4</text>
<text x="169.1" y="88.5">TVOUT</text>
<text x="96.2" y="91">I2C_SCL</text>
<text x="116.1" y="93.6">LCD_D3_B1</text>
<text x="116.1" y="98.7">LCD_D4_B2</text>
<text x="171.6" y="96.1">USB_DP</text>
<text x="171.6" y="98.7">USB_DM</text>
<text x="116.1" y="106.3">LCD_D6_B4</text>
<text x="116.1" y="103.7">LCD_D5_B3</text>
<text x="170.4" y="106.3">GPADC_2</text>
<text x="170.4" y="103.7">GPADC_1</text>
<text x="116.1" y="108.8">LCD_D7_B5</text>
<text x="117.2" y="111.4">LCD_PCLK</text>
<text x="118.6" y="113.9">LCD_SCL</text>
<text x="170.4" y="113.9">NAND_MOSI</text>
<text x="170.4" y="108.8">GPADC_3</text>
<text x="170.4" y="111.4">GPADC_4</text>
<text x="119.5" y="116.4">LCD_HS</text>
<text x="119.8" y="119">LCD_VS</text>
<text x="170.4" y="116.4">NAND_MISO</text>
<text x="170.4" y="119">NAND_CS</text>
<text x="170.4" y="121.5">NAND_SCLK</text>
<text x="170.4" y="124.1">SDIO_D1</text>
<text x="170.4" y="126.6">SDIO_D0</text>
<text x="170.4" y="131.7">SDIO_CMD</text>
<text x="170.4" y="129.1">SDIO_CLK</text>
<text x="170.4" y="136.8">SDIO_D2</text>
<text x="170.4" y="134.2">SDIO_D3</text>
<text x="116.8" y="141.8">I2C_IRQ</text>
<text x="115.2" y="146.9">SPI_SCLK</text>
<text x="115.4" y="149.5">SPI_MOSI</text>
<text x="115.4" y="144.4">SPI_MISO</text>
<text x="169.1" y="146.9">UART0_RX</text>
<text x="169.1" y="149.5">UART0_TX</text>
<text x="117.5" y="152">SPI_CS</text>
<text x="120.4" y="154.5">PE6</text>
<text x="169.1" y="152">PE4</text>
<text x="169.1" y="154.5">LCD_CS</text>
<text x="120.4" y="157.1">PE5</text>
<text x="169.1" y="157.1">LCD_SDA</text>
</g>
<g font-size="1.4" fill="#006464">
<text x="119.3" y="56.6">R23</text>
<text x="228.6" y="59.2">R24</text>
<text x="55.8" y="60.4">R37</text>
<text x="74.9" y="60.4">R63</text>
<text x="110.5" y="85.8">R22</text>
<text x="232.4" y="132.8">R25</text>
<text x="232.4" y="141.7">R26</text>
</g>
</svg>
